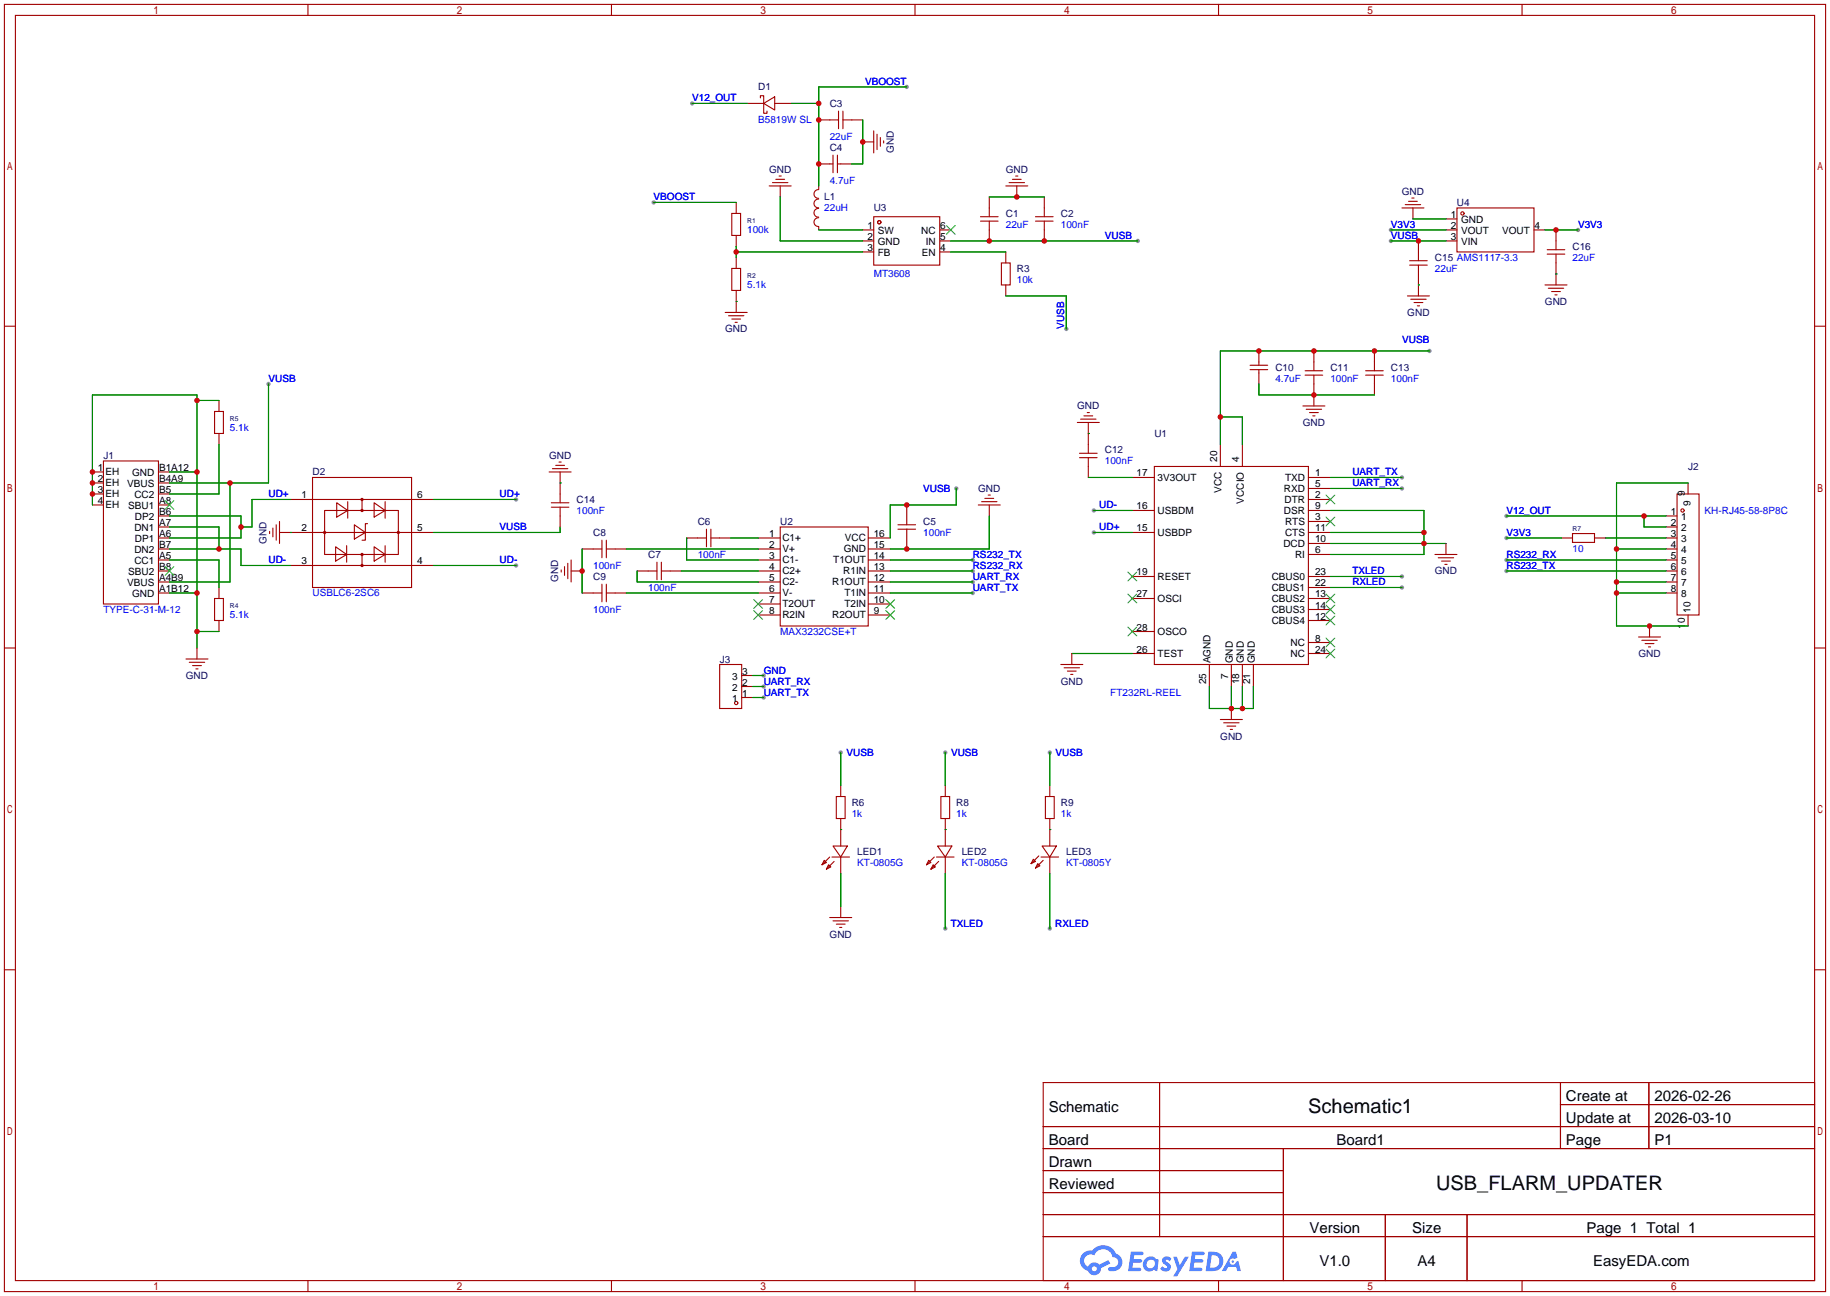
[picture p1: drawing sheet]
<svg xmlns="http://www.w3.org/2000/svg" width="422mm" height="299mm" viewBox="0 0 422 299" stroke-linecap="round" stroke-linejoin="round" font-family="sans-serif">
<g fill="#999">
<circle cx="262.6" cy="55.6" r=".51"/>
<circle cx="246.1" cy="75.9" r=".51"/>
<circle cx="150.9" cy="46.7" r=".51"/>
<circle cx="209.3" cy="20.1" r=".51"/>
<circle cx="159.8" cy="23.9" r=".51"/>
<circle cx="220.7" cy="112.8" r=".51"/>
<circle cx="224.5" cy="136.9" r=".51"/>
<circle cx="224.5" cy="131.8" r=".51"/>
<circle cx="224.5" cy="134.4" r=".51"/>
<circle cx="224.5" cy="129.3" r=".51"/>
<circle cx="329.9" cy="81" r=".51"/>
<circle cx="323.6" cy="110.2" r=".51"/>
<circle cx="323.6" cy="112.8" r=".51"/>
<circle cx="323.6" cy="133.1" r=".51"/>
<circle cx="323.6" cy="135.6" r=".51"/>
<circle cx="252.5" cy="117.9" r=".51"/>
<circle cx="252.5" cy="122.9" r=".51"/>
<circle cx="347.7" cy="119.1" r=".51"/>
<circle cx="347.7" cy="124.2" r=".51"/>
<circle cx="347.7" cy="129.3" r=".51"/>
<circle cx="347.7" cy="131.8" r=".51"/>
<circle cx="62" cy="88.6" r=".51"/>
<circle cx="194.1" cy="173.7" r=".51"/>
<circle cx="218.2" cy="173.7" r=".51"/>
<circle cx="242.3" cy="173.7" r=".51"/>
<circle cx="218.2" cy="214.4" r=".51"/>
<circle cx="242.3" cy="214.4" r=".51"/>
<circle cx="321.1" cy="55.6" r=".51"/>
<circle cx="364.2" cy="53.1" r=".51"/>
<circle cx="321.1" cy="53.1" r=".51"/>
<circle cx="176.3" cy="156" r=".51"/>
<circle cx="176.3" cy="158.5" r=".51"/>
<circle cx="176.3" cy="161" r=".51"/>
<circle cx="119.1" cy="115.3" r=".51"/>
<circle cx="119.1" cy="130.6" r=".51"/>
</g>
<g fill="none" stroke="#a10000" stroke-width=".25">
<path d="M1 1h420.4v297.2h-420.4zM3.6 3.6h415.2v292.1h-415.2zM71.1 1v2.6M141.1 1v2.6M211.2 1v2.6M281.3 1v2.6M351.3 1v2.6M1 75.3h2.6M418.8 75.3h2.6M1 149.6h2.6M418.8 149.6h2.6M1 223.9h2.6"/>
<path d="M418.8 223.9h2.6M240.8 249.9h178v45.8h-178zM267.7 249.9v35.6M360.2 249.9v15.3M360.2 255h58.6M380.6 249.9v15.3M240.8 260.1h178M240.8 265.2h178M240.8 270.3h55.4M240.8 275.3h55.4M296.2 265.2v30.5M71.1 295.7v2.5"/>
<path d="M141.1 295.7v2.5M211.2 295.7v2.5M240.8 280.4h178M240.8 285.5h178M281.3 295.7v2.5M319.8 280.4v15.3M338.6 280.4v15.3M351.3 295.7v2.5"/>
</g>
<g fill="#5487ff">
<path d="M268.5 290.3a1.3 1.3 0 0 1 1.9 .3l-.4 .6a.54 .54 0 0 0-1-.2l.2 .2a1.28 1.28 0 0 1 .8 2 1.53 1.53 0 0 1-2.2-.3l.5-.6 .8 .5a.31 .31 0 0 0 .3-.3 .31 .31 0 0 0-.2-.3 1.12 1.12 0 0 1-.7-1.9z"/>
<path d="M270.8 290.2h.8l.7 1.9 1.2-1.9h.9l-2.7 4.5h-.9l1-1.7z"/>
<path d="M261 289h2.3a.46 .46 0 0 1 .5 .1 .46 .46 0 0 1 .1 .5l-.3 .2h-1.8l-.1 .9h1.6a.4 .4 0 0 1 .3 .4 .4 .4 0 0 1-.4 .4h-1.6l-.2 1.2h1.4a.46 .46 0 0 1 .5 .1 .46 .46 0 0 1 .1 .5l-.4 .2h-2.6z"/>
<path d="M275.1 289h2.3a.47 .47 0 0 1 .5 .1 .47 .47 0 0 1 .1 .5l-.3 .2h-1.8l-.1 .9h1.6a.4 .4 0 0 1 .4 .4 .4 .4 0 0 1-.5 .4h-1.6l-.2 1.2h1.4a.46 .46 0 0 1 .5 .1 .46 .46 0 0 1 .1 .5l-.4 .2h-2.6z"/>
<path d="M284.5 289h.8l.3 1.3-.6 .4a.75 .75 0 0 0-1.1 .3 .75 .75 0 0 0 .5 1 .75 .75 0 0 0 .9-.6l.5-.3 .6 2.4h-.8l-.3-1h-1.8l-.5 1h-1z"/>
<path d="M278.9 289l-.6 4.5h1.4a2.27 2.27 0 0 0 2.7-2.3 2.27 2.27 0 0 0-2.7-2.2zM279.7 289.8a1.5 1.5 0 0 1 1.8 1.5 1.5 1.5 0 0 1-1.9 1.4h-.3z"/>
<path d="M264.4 290.6a1.6 1.6 0 0 0-.4 2.3 1.6 1.6 0 0 0 2.3 .2l.8 .4 .3-2.5-.1-.3h-.5a1.58 1.58 0 0 0-2.4-.1zM265 291.1a.99 .99 0 0 1 1.6 .6 .99 .99 0 0 1-1.3 1.1 .98 .98 0 0 1-.3-1.7z"/>
<path d="M250 289.4a2.37 2.37 0 0 0 1.1 4 1.54 1.54 0 0 0 1.8 1 1.54 1.54 0 0 0 1.2-1.6l2.2-1.1-.5-.8-2.1 1.1a1.57 1.57 0 0 0-2.6 .4 1.5 1.5 0 0 1-.7-2.1 1.5 1.5 0 0 1 2.2-.5 2.23 2.23 0 0 1 2.3-1.4 2.23 2.23 0 0 1 1.9 1.8 1.16 1.16 0 0 1 1.3 1.1 1.16 1.16 0 0 1-1.1 1.3h-.7a.47 .47 0 0 0-.5 .3 .47 .47 0 0 0 .4 .6 2.14 2.14 0 0 0 2.7-1.4 2.14 2.14 0 0 0-1.3-2.7 3.2 3.2 0 0 0-5.5-.7l-1.1 .1zM252 292.9a.6 .6 0 0 1 1.2 0 .6 .6 0 0 1-1.2 0z"/>
<circle cx="284.6" cy="291.3" r=".28"/>
</g>
<g fill="none" stroke="#a10000" stroke-width=".25">
<path d="M172.5 23.9h3.8M175.5 22.6v-.5h.8v4.1h.7v-.5M176.3 23.9l2.5-1.5v3zM178.8 23.9h3.8M189 27.7h4.5M189 37.8h3.3M192.3 35.8v4.1M193.3 35.8v4.1M193.3 37.8h3.3M193.5 25.7v4M194.6 27.7h4.5M194.6 25.7v4"/>
<path d="M199.1 32.8h2.6M201.7 30.2v5.1M202.4 31v3.5M203.2 31.8v2M204 32.5v.5M168.9 49.3h2v5.1h-2zM169.9 46.7v2.6M169.9 54.4v2.5M169.9 59.4v2.6M177.5 42.9h5.1M178.3 42.2h3.6M179.1 41.4h2"/>
<path d="M179.8 40.6h.5M180.1 42.9v2.6M189 48.1a1.01 1.01 0 0 0-1.1 1 1.01 1.01 0 0 0 1.1 1M189 46a1.01 1.01 0 0 0-1.1 1 1.01 1.01 0 0 0 1.1 1M189 50.3a1.01 1.01 0 0 0-1.1 1 1.01 1.01 0 0 0 1.1 1M189 43.8a1.01 1.01 0 0 0-1.1 1 1.01 1.01 0 0 0 1.1 1M189 42.9v.8M189 52.3v.8M199.1 53.1h2.6M199.1 55.6h2.6M199.1 58.2h2.6M201.7 50h15.2v11.2h-15.2z"/>
<path d="M216.9 53.1h2.6M216.9 55.6h2.6M216.9 58.2h2.6M226.3 51.1h4.1M226.3 50h4.1M228.3 45.5v4.5M228.3 51.1v4.5M232.2 58.2v2.5M232.2 42.9h5M232.9 42.2h3.6M233.7 41.4h2M234.4 40.6h.5"/>
<path d="M234.7 42.9v2.6M239 51.1h4.1M239 50h4.1M241 45.5v4.5M241 51.1v4.5M323.6 48h5.1M324.4 47.2h3.5M325.1 46.5h2.1M325.9 45.7h.5M326.1 48v2.5M327.4 55.6v4.6M333.8 53.1h2.5"/>
<path d="M333.8 55.6h2.5M333.8 50.5h2.5M336.3 48h17.8v10.2h-17.8zM354.1 53.1h2.5M357.1 58.7h4.1M357.1 57.7h4.1M359.2 53.1v4.6M359.2 58.7v7.1M167.4 72.1h5.1M168.1 72.9h3.6M168.9 62h2v5.1h-2zM168.9 73.7h2"/>
<path d="M169.7 74.4h.5M169.9 67.1v5M231.1 60.7h2.1v5.1h-2.1zM232.2 65.8v2.5M324.9 68.3h5M325.4 61.2h4M325.4 60.2h4M325.6 69.1h3.6M326.4 69.9h2M327.2 70.6h.5M327.4 61.2v7.1M356.6 65.8h5.1"/>
<path d="M357.4 66.5h3.5M358.1 67.3h2.1M358.9 68.1h.5M49.5 95h2.1v5.1h-2.1zM50.5 92.5v2.5M248.7 97.5h5M249.4 96.8h3.6M250.2 96h2M251 95.2h.5M251.2 97.5v7.1M288.5 85.3h4.1M288.5 84.3h4.1"/>
<path d="M290.6 81v3.3M290.6 85.3v3.3M300.7 93.7h5.1M301.2 86.6h4.1M301.2 85.6h4.1M301.5 94.5h3.6M302.3 95.2h2M303 96h.5M303.3 81v4.6M303.3 86.6v7.1M315.2 86.6h4.1M315.2 85.6h4.1"/>
<path d="M317.2 81v4.6M317.2 86.6v4.6M21.3 116.6h2.6M21.3 114h2.6M21.3 111.5h2.6M21.3 109h2.6M23.9 106.4h12.7v33h-12.7zM36.6 119.1h2.5M36.6 116.6h2.5M36.6 114h2.5M36.6 111.5h2.5M36.6 109h2.5"/>
<path d="M50.5 100.1v2.5M67.1 115.3h33M72.1 110.2h22.9v25.4h-22.9zM74.9 117.9h17v10.1h-17zM77.7 116.1l2.6 1.8-2.6 1.5zM80.3 115.8v3.8M83.6 115.3v2.6M86.4 116.1l2.5 1.8-2.5 1.5zM88.9 115.8v3.8M126.7 109h5.1M127.3 117.1h4M127.3 116.1h4"/>
<path d="M127.5 108.2h3.6M128.3 107.4h2M129 106.7h.5M129.3 109v7.1M129.3 117.1v4.6M209.3 116.6v4.6M225.8 116.6h5.1M226.6 115.8h3.5M227.3 115.1h2.1M228.1 114.3h.5M228.3 116.6v2.5M249.2 105.7h4"/>
<path d="M249.2 104.6h4M251.2 105.7v4.5M261.4 117.9h5M261.4 110.2h5M266.4 107.7h35.6v45.7h-35.6zM281.7 102.6v5.1M286.8 102.6v5.1M302 112.8h5.1M302 117.9h5.1M302 110.2h5.1M302 115.3h5.1M384.6 119.1h2.5"/>
<path d="M387.1 114h5.1v28h-5.1zM389.6 111.5v2.5M36.6 124.2h2.5M36.6 126.7h2.5M36.6 129.3h2.5M36.6 131.8h2.5M36.6 134.4h2.5M36.6 136.9h2.5M36.6 121.7h2.5M49.5 138.2h2.1v5.1h-2.1zM50.5 135.6v2.6M62.2 122.7v.5"/>
<path d="M63 121.9v2.1M63.8 121.2v3.5M64.5 122.9h35.6M64.5 120.4v5.1M67.1 130.6h33M77.5 126.2l2.5 1.8-2.5 1.5zM80 126v3.8M81.8 121.2l2.5 1.7-2.5 1.6zM83.6 128v2.6M84.8 120.9h-.5v3.8h-.7M86.4 126.2l2.5 1.8-2.5 1.5zM88.9 126v3.8"/>
<path d="M129.5 131.6v.5M130.3 130.8v2M131.1 130v3.6M131.8 131.8h2.6M131.8 129.3v5.1M134.4 126.7h4.5M134.4 136.9h4.5M138.9 124.7v4.1M138.9 134.9v4M140 126.7h4.5M140 136.9h4.5M140 124.7v4.1"/>
<path d="M140 134.9v4M147.1 131.8h4.5M151.6 129.8v4.1M152.7 131.8h4.5M152.7 129.8v4.1M158.5 124.2h4.6M163.1 122.2v4M164.1 124.2h4.6M164.1 122.2v4M175 124.2h5.1M175 126.7h5.1M175 129.3h5.1"/>
<path d="M175 131.8h5.1M175 134.4h5.1M175 136.9h5.1M175 139.4h5.1M180.1 121.7h20.3v22.8h-20.3zM200.4 124.2h5.1M200.4 126.7h5.1M200.4 129.3h5.1M200.4 131.8h5.1M200.4 134.4h5.1M200.4 136.9h5.1M200.4 139.4h5.1"/>
<path d="M207.3 122.2h4M207.3 121.2h4M209.3 122.2v4.5M261.4 122.9h5M261.4 138.2h5M261.4 133.1h5M302 128h5.1M302 125.5h5.1M302 122.9h5.1M302 138.2h5.1M302 133.1h5.1M302 135.6h5.1"/>
<path d="M302 120.4h5.1M331.2 128h5.1M332 128.8h3.5M332.7 129.5h2.1M333.5 130.3h.5M333.8 125.5v2.5M360.4 124.2h2.6M363 123.2h5v2h-5zM368 124.2h2.6M384.6 124.2h2.5M384.6 126.7h2.5M384.6 129.3h2.5"/>
<path d="M384.6 131.8h2.5M384.6 134.4h2.5M384.6 136.9h2.5M384.6 121.7h2.5M42.9 152.1h5.1M43.7 152.9h3.5M44.4 153.7h2.1M45.2 154.4h.5M45.5 149.6v2.5M50.5 143.3v2.5M166.1 153.4h5.1v10.2h-5.1zM171.2 158.5h2.5"/>
<path d="M171.2 156h2.5M175 142h5.1M200.4 142h5.1M244.9 153.4h5M245.6 154.2h3.6M246.4 154.9h2M247.1 155.7h.5M247.4 150.9v2.5M261.4 150.9h5M261.4 145.8h5M279.1 153.4v5.1M284.2 153.4v5.1"/>
<path d="M286.8 153.4v5.1M289.3 153.4v5.1M302 150.9h5.1M302 148.3h5.1M302 143.3h5.1M302 140.7h5.1M378.2 147.1h5.1M379 147.8h3.5M379.7 148.6h2.1M380.5 149.4h.5M380.7 144.5v2.6M389.6 142v2.5"/>
<path d="M171.2 161h2.5M281.7 166.1h5.1M282.4 166.9h3.6M283.2 167.6h2M284 168.4h.5M284.2 163.6v2.5M190.2 198.6l.6 .5-1.1 .5zM191.3 199.6l.5 .6-1 .5zM191.5 197.9l-1.8 1.7M192 197.9h4.1M192.3 195.3h3.3l-1.5 2.6zM192.5 198.9l-1.7 1.8"/>
<path d="M193 183.9h2.1v5.1h-2.1zM194.1 181.4v2.5M194.1 189v6.3M194.1 197.9v3.8M214.4 198.6l.5 .5-1 .5zM215.4 199.6l.5 .6-1 .5zM215.6 197.9l-1.7 1.7M216.2 197.9h4M216.4 195.3h3.3l-1.5 2.6zM216.7 198.9l-1.8 1.8M217.2 183.9h2v5.1h-2zM218.2 181.4v2.5"/>
<path d="M218.2 189v6.3M218.2 197.9v3.8M238.5 198.4l.5 .5-1 .5zM239.5 199.4l.5 .5-1 .5zM239.8 197.6l-1.8 1.8M240.3 197.9h4M240.5 195.3h3.3l-1.5 2.6zM240.8 198.6l-1.8 1.8M241.3 183.9h2v5.1h-2zM242.3 181.4v2.5M242.3 189v6.3M242.3 197.9v3.8"/>
<path d="M191.5 211.8h5.1M192.3 212.6h3.5M193 213.4h2.1M193.8 214.1h.5M194.1 209.3v2.5"/>
<circle cx="202.9" cy="51.3" r=".38"/>
<circle cx="337.6" cy="49.3" r=".38"/>
<circle cx="83.6" cy="115.3" r=".25"/>
<circle cx="83.6" cy="117.9" r=".25"/>
<circle cx="388.4" cy="117.9" r=".38"/>
<circle cx="74.9" cy="122.9" r=".25"/>
<circle cx="83.6" cy="128" r=".25"/>
<circle cx="83.6" cy="130.6" r=".25"/>
<circle cx="91.9" cy="122.9" r=".25"/>
<circle cx="169.9" cy="162.3" r=".38"/>
</g>
<g fill="none" stroke="#3c3" stroke-width=".25">
<path d="M218.4 52.1l2.1 2M220.5 52.1l-2.1 2M38.1 115.6l2 2M40.1 115.6l-2 2M306.1 114.3l2 2M306.1 119.4l2 2M308.1 114.3l-2 2M308.1 119.4l-2 2M38.1 130.8l2 2M40.1 130.8l-2 2M174 138.4l2 2.1M176 138.4l-2 2.1"/>
<path d="M204.5 138.4l2 2.1M206.5 138.4l-2 2.1M260.3 132.1l2.1 2M260.3 137.2l2.1 2M262.4 132.1l-2.1 2M262.4 137.2l-2.1 2M306.1 137.2l2 2M306.1 139.7l2 2M308.1 137.2l-2 2M308.1 139.7l-2 2M174 141l2 2M176 141l-2 2"/>
<path d="M204.5 141l2 2M206.5 141l-2 2M260.3 144.8l2.1 2M262.4 144.8l-2.1 2M306.1 149.9l2 2M306.1 147.3l2 2.1M306.1 142.2l2 2.1M308.1 149.9l-2 2M308.1 147.3l-2 2.1M308.1 142.2l-2 2.1"/>
</g>
<g fill="none" stroke="#008700" stroke-width=".25">
<path d="M159.8 23.9h12.7M182.6 23.9h6.4M199.1 27.7v10.1h-2.5M209.3 20.1h-20.3v22.8M150.9 46.7h19M169.9 58.2h29.2M169.9 56.9v2.5M180.1 45.5v10.1h19M189 53.1h10.1M219.5 55.6h43.1M219.5 58.2h12.7M228.3 45.5h12.7"/>
<path d="M321.1 55.6h12.7M321.1 53.1h12.7M326.1 50.5h7.7M356.6 53.1h7.6M169.9 69.6h.1M232.2 68.3h13.9v7.6M327.4 65.8h.1M359.2 63.2h.1M45.5 92.5h5M62 88.6v22.9h-22.9M281.7 96.3h5.1v6.3M290.6 88.6v2.6h26.6"/>
<path d="M329.9 81h-48.2v21.6M21.3 116.6v-25.4h24.2v58.4M39.1 119.1h16.5v5.1h-16.5M39.1 109h6.4M50.5 102.6v11.4h-11.4M53.1 111.5v22.9h-14M67.1 115.3h-8.9v6.4h-2.6M100.1 115.3h19M129.3 111.5h.1M220.7 112.8v3.8h-15.2v7.6M228.3 119.1v7.6h-22.8M251.2 100.1h.1"/>
<path d="M251.2 110.2h10.2M252.5 117.9h8.9M307.1 110.2h16.5M307.1 112.8h16.5M307.1 117.9h21.6v10.1h-21.6M347.7 119.1h36.9M379.5 119.1v2.6h5.1M389.6 111.5h-16.5v33h16.5M39.1 126.7h16.5v3.9h11.5M39.1 129.3h11.4v6.3M39.1 136.9h6.4M39.1 121.7h11.4v5"/>
<path d="M67.1 122.9h.1M100.1 130.6h19M129.3 121.7v1.2h-29.2M134.4 126.7v10.2M144.5 126.7h30.5M144.5 136.9h30.5M147.1 131.8v2.6h27.9M157.2 131.8h17.8M158.5 124.2v5.1h16.5M168.7 124.2h6.3M205.5 129.3h19M205.5 131.8h19"/>
<path d="M205.5 134.4h19M205.5 136.9h19M252.5 122.9h8.9M307.1 133.1h16.5M307.1 135.6h16.5M307.1 122.9h21.6M307.1 125.5h26.7M347.7 124.2h12.7M347.7 129.3h36.9M347.7 131.8h36.9M370.6 124.2h14M373.1 126.7h11.5"/>
<path d="M373.1 134.4h11.5M373.1 136.9h11.5M45.5 145.8h5M173.7 156h2.6M173.7 158.5h2.6M247.4 150.9h14M279.1 158.5v5.1h10.2v-5.1M284.2 158.5v5.1M286.8 158.5v5.1M173.7 161h2.6M194.1 173.7v7.7M218.2 173.7v7.7"/>
<path d="M242.3 173.7v7.7M194.1 191.5h.1M218.2 191.5h.1M242.3 191.5h.1M194.1 201.7v7.6M218.2 201.7v12.7M242.3 201.7v12.7"/>
</g>
<g fill="#c00">
<circle cx="241" cy="55.6" r=".63"/>
<circle cx="228.3" cy="55.6" r=".63"/>
<circle cx="169.9" cy="58.2" r=".63"/>
<circle cx="234.7" cy="45.5" r=".63"/>
<circle cx="189" cy="37.8" r=".63"/>
<circle cx="189" cy="27.7" r=".63"/>
<circle cx="189" cy="23.9" r=".63"/>
<circle cx="199.1" cy="32.8" r=".63"/>
<circle cx="209.3" cy="116.6" r=".63"/>
<circle cx="209.3" cy="126.7" r=".63"/>
<circle cx="134.4" cy="131.8" r=".63"/>
<circle cx="281.7" cy="96.3" r=".63"/>
<circle cx="290.6" cy="81" r=".63"/>
<circle cx="303.3" cy="81" r=".63"/>
<circle cx="317.2" cy="81" r=".63"/>
<circle cx="284.2" cy="163.6" r=".63"/>
<circle cx="286.8" cy="163.6" r=".63"/>
<circle cx="303.3" cy="91.2" r=".63"/>
<circle cx="328.7" cy="122.9" r=".63"/>
<circle cx="328.7" cy="125.5" r=".63"/>
<circle cx="379.5" cy="119.1" r=".63"/>
<circle cx="373.1" cy="136.9" r=".63"/>
<circle cx="373.1" cy="134.4" r=".63"/>
<circle cx="373.1" cy="126.7" r=".63"/>
<circle cx="380.7" cy="144.5" r=".63"/>
<circle cx="53.1" cy="111.5" r=".63"/>
<circle cx="21.3" cy="114" r=".63"/>
<circle cx="21.3" cy="111.5" r=".63"/>
<circle cx="21.3" cy="109" r=".63"/>
<circle cx="45.5" cy="92.5" r=".63"/>
<circle cx="45.5" cy="109" r=".63"/>
<circle cx="45.5" cy="136.9" r=".63"/>
<circle cx="45.5" cy="145.8" r=".63"/>
<circle cx="327.4" cy="55.6" r=".63"/>
<circle cx="359.2" cy="53.1" r=".63"/>
<circle cx="55.6" cy="121.7" r=".63"/>
<circle cx="50.5" cy="126.7" r=".63"/>
</g>
<g font-size="4.6">
<text x="302" y="257">Schematic1</text>
<text x="331.5" y="274.8">USB_FLARM_UPDATER</text>
</g>
<g font-size="3.5">
<text x="242.1" y="256.7">Schematic</text>
<text x="361.5" y="254.2">Create at</text>
<text x="381.9" y="254.2">2026-02-26</text>
<text x="361.5" y="259.2">Update at</text>
<text x="381.9" y="259.2">2026-03-10</text>
<text x="242.1" y="264.3">Board</text>
<text x="242.1" y="269.4">Drawn</text>
<text x="308.5" y="264.3">Board1</text>
<text x="361.5" y="264.3">Page</text>
<text x="381.9" y="264.3">P1</text>
<text x="242.1" y="274.5">Reviewed</text>
<text x="302.3" y="284.6">Version</text>
<text x="326" y="284.6">Size</text>
<text x="366.2" y="284.6">Page 1 Total 1</text>
<text x="304.6" y="292.3">V1.0</text>
<text x="327.2" y="292.3">A4</text>
<text x="367.7" y="292.3">EasyEDA.com</text>
</g>
<g font-size="2.3" fill="#00f">
<text x="159.8" y="23.4">V12_OUT</text>
<text x="199.7" y="19.6">VBOOST</text>
<text x="175" y="28.5">B5819W SL</text>
<text x="191.5" y="32.3">22uF</text>
<text x="150.9" y="46.3">VBOOST</text>
<text x="191.5" y="42.5">4.7uF</text>
<text x="172.5" y="53.9">100k</text>
<text x="190.2" y="48.8">22uH</text>
<text x="232.2" y="52.6">22uF</text>
<text x="244.9" y="52.6">100nF</text>
<text x="321.1" y="52.6">V3V3</text>
<text x="364.2" y="52.6">V3V3</text>
<text x="255" y="55.2">VUSB</text>
<text x="321.1" y="55.2">VUSB</text>
<text x="201.7" y="64.1">MT3608</text>
<text x="234.7" y="65.3">10k</text>
<text x="331.2" y="62.8">22uF</text>
<text x="363" y="60.2">22uF</text>
<text x="172.5" y="66.6">5.1k</text>
<text x="245.7" y="75.9" transform="rotate(-90 245.7 75.9)">VUSB</text>
<text x="323.7" y="79.3">VUSB</text>
<text x="62" y="88.2">VUSB</text>
<text x="294.4" y="88.2">4.7uF</text>
<text x="307.1" y="88.2">100nF</text>
<text x="321.1" y="88.2">100nF</text>
<text x="53.1" y="99.6">5.1k</text>
<text x="255" y="107.2">100nF</text>
<text x="213.1" y="113.6">VUSB</text>
<text x="312.2" y="109.8">UART_TX</text>
<text x="312.2" y="112.3">UART_RX</text>
<text x="62" y="114.9">UD+</text>
<text x="115.3" y="114.9">UD+</text>
<text x="133.1" y="118.7">100nF</text>
<text x="253.7" y="117.4">UD-</text>
<text x="347.7" y="118.7">V12_OUT</text>
<text x="393.4" y="118.7">KH-RJ45-58-8P8C</text>
<text x="115.3" y="122.5">VUSB</text>
<text x="213.1" y="123.7">100nF</text>
<text x="253.7" y="122.5">UD+</text>
<text x="347.7" y="123.7">V3V3</text>
<text x="62" y="130.1">UD-</text>
<text x="115.3" y="130.1">UD-</text>
<text x="136.9" y="131.4">100nF</text>
<text x="161" y="128.8">100nF</text>
<text x="224.5" y="131.4">RS232_RX</text>
<text x="224.5" y="128.8">RS232_TX</text>
<text x="347.7" y="128.8">RS232_RX</text>
<text x="347.7" y="131.4">RS232_TX</text>
<text x="363" y="127.6">10</text>
<text x="72.1" y="137.7">USBLC6-2SC6</text>
<text x="149.6" y="136.4">100nF</text>
<text x="224.5" y="136.4">UART_TX</text>
<text x="224.5" y="133.9">UART_RX</text>
<text x="312.2" y="132.6">TXLED</text>
<text x="312.2" y="135.2">RXLED</text>
<text x="23.9" y="141.5">TYPE-C-31-M-12</text>
<text x="53.1" y="142.8">5.1k</text>
<text x="136.9" y="141.5">100nF</text>
<text x="180.1" y="146.6">MAX3232CSE+T</text>
<text x="176.3" y="155.5">GND</text>
<text x="176.3" y="158">UART_RX</text>
<text x="176.3" y="160.6">UART_TX</text>
<text x="256.3" y="160.6">FT232RL-REEL</text>
<text x="195.4" y="174.5">VUSB</text>
<text x="219.5" y="174.5">VUSB</text>
<text x="243.6" y="174.5">VUSB</text>
<text x="196.6" y="188.5">1k</text>
<text x="220.7" y="188.5">1k</text>
<text x="244.9" y="188.5">1k</text>
<text x="197.9" y="199.9">KT-0805G</text>
<text x="222" y="199.9">KT-0805G</text>
<text x="246.1" y="199.9">KT-0805Y</text>
<text x="219.5" y="213.9">TXLED</text>
<text x="243.6" y="213.9">RXLED</text>
</g>
<g font-size="2.3" fill="#000080">
<text x="175" y="20.9">D1</text>
<text x="191.5" y="24.7">C3</text>
<text x="191.5" y="34.8">C4</text>
<text x="206.3" y="35.3" transform="rotate(-90 206.3 35.3)">GND</text>
<text x="177.5" y="39.9">GND</text>
<text x="232.1" y="39.9">GND</text>
<text x="190.2" y="46.3">L1</text>
<text x="323.6" y="45">GND</text>
<text x="336.3" y="47.5">U4</text>
<text x="201.7" y="48.8">U3</text>
<text x="232.2" y="50.1">C1</text>
<text x="244.9" y="50.1">C2</text>
<text x="363" y="57.7">C16</text>
<text x="234.7" y="62.8">R3</text>
<text x="331.2" y="60.2">C15 AMS1117-3.3</text>
<text x="356.6" y="70.4">GND</text>
<text x="167.4" y="76.8">GND</text>
<text x="324.8" y="72.9">GND</text>
<text x="294.4" y="85.6">C10</text>
<text x="307.1" y="85.6">C11</text>
<text x="321.1" y="85.6">C13</text>
<text x="248.6" y="94.5">GND</text>
<text x="266.4" y="100.9">U1</text>
<text x="300.7" y="98.3">GND</text>
<text x="23.9" y="106">J1</text>
<text x="126.7" y="106">GND</text>
<text x="255" y="104.7">C12</text>
<text x="72.1" y="109.8">D2</text>
<text x="225.8" y="113.6">GND</text>
<text x="389.6" y="108.5">J2</text>
<text x="133.1" y="116.1">C14</text>
<text x="61.5" y="125.5" transform="rotate(-90 61.5 125.5)">GND</text>
<text x="136.9" y="123.7">C8</text>
<text x="161" y="121.2">C6</text>
<text x="180.1" y="121.2">U2</text>
<text x="213.1" y="121.2">C5</text>
<text x="149.6" y="128.8">C7</text>
<text x="128.8" y="134.4" transform="rotate(-90 128.8 134.4)">GND</text>
<text x="136.9" y="133.9">C9</text>
<text x="331.2" y="132.6">GND</text>
<text x="166.1" y="153">J3</text>
<text x="378.2" y="151.7">GND</text>
<text x="42.9" y="156.8">GND</text>
<text x="244.8" y="158">GND</text>
<text x="281.7" y="170.7">GND</text>
<text x="196.6" y="186">R6</text>
<text x="220.7" y="186">R8</text>
<text x="244.9" y="186">R9</text>
<text x="197.9" y="197.4">LED1</text>
<text x="222" y="197.4">LED2</text>
<text x="246.1" y="197.4">LED3</text>
<text x="191.5" y="216.5">GND</text>
</g>
<g font-size="2.3">
<text x="200.3" y="52.9">1</text>
<text x="217" y="52.9">6</text>
<text x="334.9" y="50.3">1</text>
<text x="334.9" y="52.9">2</text>
<text x="337.2" y="51.6">GND</text>
<text x="354.2" y="52.9">4</text>
<text x="200.3" y="55.4">2</text>
<text x="200.3" y="57.9">3</text>
<text x="202.6" y="54.1">SW</text>
<text x="202.6" y="56.7">GND</text>
<text x="202.6" y="59.2">FB</text>
<text x="212.6" y="54.1">NC</text>
<text x="212.8" y="59.2">EN</text>
<text x="213.7" y="56.7">IN</text>
<text x="217" y="57.9">4</text>
<text x="217" y="55.4">5</text>
<text x="334.9" y="55.4">3</text>
<text x="337.2" y="54.1">VOUT</text>
<text x="337.2" y="56.7">VIN</text>
<text x="346.7" y="54.1">VOUT</text>
<text x="281" y="106.7" transform="rotate(-90 281 106.7)">20</text>
<text x="286" y="106.7" transform="rotate(-90 286 106.7)">4</text>
<text x="22.6" y="113.8">3</text>
<text x="22.6" y="111.3">2</text>
<text x="22.6" y="108.7">1</text>
<text x="24.4" y="112.3">EH</text>
<text x="24.4" y="109.8">EH</text>
<text x="29.3" y="112.5">VBUS</text>
<text x="30.5" y="110">GND</text>
<text x="36.7" y="113.8">B5</text>
<text x="36.7" y="111.3">B4A9</text>
<text x="36.7" y="108.7">B1A12</text>
<text x="262.4" y="110">17</text>
<text x="267.2" y="111">3V3OUT</text>
<text x="282" y="113.8" transform="rotate(-90 282 113.8)">VCC</text>
<text x="296.4" y="113.6">RXD</text>
<text x="296.6" y="111">TXD</text>
<text x="303.5" y="112.5">5</text>
<text x="303.5" y="110">1</text>
<text x="22.6" y="116.4">4</text>
<text x="24.4" y="117.4">EH</text>
<text x="24.4" y="114.8">EH</text>
<text x="29.6" y="117.6">SBU1</text>
<text x="31" y="115.1">CC2</text>
<text x="36.7" y="118.9">B6</text>
<text x="36.7" y="116.4">A8</text>
<text x="69.6" y="115.1">1</text>
<text x="96.3" y="115.1">6</text>
<text x="262.4" y="117.6">16</text>
<text x="267.2" y="118.6">USBDM</text>
<text x="287.1" y="116.3" transform="rotate(-90 287.1 116.3)">VCCIO</text>
<text x="296.4" y="118.6">DSR</text>
<text x="296.5" y="116.1">DTR</text>
<text x="303.5" y="117.6">9</text>
<text x="303.5" y="115.1">2</text>
<text x="385.7" y="118.9">1</text>
<text x="388.9" y="114.4" transform="rotate(-90 388.9 114.4)">9</text>
<text x="390.2" y="116.8" transform="rotate(-90 390.2 116.8)">9</text>
<text x="31" y="122.7">DN1</text>
<text x="31.1" y="125.2">DP1</text>
<text x="31.1" y="120.2">DP2</text>
<text x="36.7" y="124">A6</text>
<text x="36.7" y="121.4">A7</text>
<text x="69.6" y="122.7">2</text>
<text x="96.3" y="122.7">5</text>
<text x="177.5" y="124">1</text>
<text x="180.6" y="125">C1+</text>
<text x="195" y="125">VCC</text>
<text x="201.7" y="124">16</text>
<text x="262.4" y="122.7">15</text>
<text x="267.2" y="123.7">USBDP</text>
<text x="296.6" y="123.7">CTS</text>
<text x="296.6" y="121.2">RTS</text>
<text x="303.5" y="125.2">10</text>
<text x="303.5" y="122.7">11</text>
<text x="303.5" y="120.2">3</text>
<text x="385.7" y="121.4">2</text>
<text x="385.7" y="124">3</text>
<text x="388" y="120.2">1</text>
<text x="388" y="122.7">2</text>
<text x="388" y="125.2">3</text>
<text x="31" y="130.3">CC1</text>
<text x="31" y="127.8">DN2</text>
<text x="36.7" y="131.6">B8</text>
<text x="36.7" y="129.1">A5</text>
<text x="36.7" y="126.5">B7</text>
<text x="69.6" y="130.3">3</text>
<text x="96.3" y="130.3">4</text>
<text x="177.5" y="126.5">2</text>
<text x="177.5" y="129.1">3</text>
<text x="177.5" y="131.6">4</text>
<text x="180.6" y="127.5">V+</text>
<text x="180.6" y="130.1">C1-</text>
<text x="192.3" y="130.1">T1OUT</text>
<text x="194.8" y="127.5">GND</text>
<text x="201.7" y="131.6">13</text>
<text x="201.7" y="129.1">14</text>
<text x="201.7" y="126.5">15</text>
<text x="296.2" y="126.3">DCD</text>
<text x="298.9" y="128.8">RI</text>
<text x="303.5" y="127.8">6</text>
<text x="385.7" y="126.5">4</text>
<text x="385.7" y="129.1">5</text>
<text x="385.7" y="131.6">6</text>
<text x="388" y="127.8">4</text>
<text x="388" y="130.3">5</text>
<text x="29.3" y="135.4">VBUS</text>
<text x="29.6" y="132.9">SBU2</text>
<text x="30.5" y="137.9">GND</text>
<text x="36.7" y="136.7">A1B12</text>
<text x="36.7" y="134.1">A4B9</text>
<text x="177.5" y="134.1">5</text>
<text x="177.5" y="136.7">6</text>
<text x="180.6" y="132.6">C2+</text>
<text x="180.6" y="135.2">C2-</text>
<text x="180.6" y="137.7">V-</text>
<text x="192.1" y="135.2">R1OUT</text>
<text x="194.6" y="132.6">R1IN</text>
<text x="194.9" y="137.7">T1IN</text>
<text x="201.7" y="136.7">11</text>
<text x="201.7" y="134.1">12</text>
<text x="262.4" y="132.9">19</text>
<text x="262.4" y="137.9">27</text>
<text x="267.2" y="133.9">RESET</text>
<text x="293.5" y="136.4">CBUS1</text>
<text x="293.5" y="133.9">CBUS0</text>
<text x="303.5" y="137.9">13</text>
<text x="303.5" y="135.4">22</text>
<text x="303.5" y="132.9">23</text>
<text x="385.7" y="134.1">7</text>
<text x="385.7" y="136.7">8</text>
<text x="388" y="132.9">6</text>
<text x="388" y="135.4">7</text>
<text x="388" y="137.9">8</text>
<text x="177.5" y="139.2">7</text>
<text x="177.5" y="141.8">8</text>
<text x="180.6" y="140.2">T2OUT</text>
<text x="180.6" y="142.8">R2IN</text>
<text x="192.1" y="142.8">R2OUT</text>
<text x="194.9" y="140.2">T2IN</text>
<text x="201.7" y="141.8">9</text>
<text x="201.7" y="139.2">10</text>
<text x="267.2" y="139">OSCI</text>
<text x="293.5" y="139">CBUS2</text>
<text x="293.5" y="141.5">CBUS3</text>
<text x="303.5" y="143">12</text>
<text x="303.5" y="140.5">14</text>
<text x="390.2" y="141.5" transform="rotate(-90 390.2 141.5)">10</text>
<text x="262.4" y="145.6">28</text>
<text x="267.2" y="146.6">OSCO</text>
<text x="293.5" y="144">CBUS4</text>
<text x="297.9" y="149.1">NC</text>
<text x="303.5" y="148.1">8</text>
<text x="388.9" y="145.2" transform="rotate(-90 388.9 145.2)">10</text>
<text x="171.3" y="155.7">3</text>
<text x="262.4" y="150.6">26</text>
<text x="267.2" y="151.7">TEST</text>
<text x="279.4" y="153.1" transform="rotate(-90 279.4 153.1)">AGND</text>
<text x="284.5" y="153.1" transform="rotate(-90 284.5 153.1)">GND</text>
<text x="287.1" y="153.1" transform="rotate(-90 287.1 153.1)">GND</text>
<text x="289.6" y="153.1" transform="rotate(-90 289.6 153.1)">GND</text>
<text x="297.9" y="151.7">NC</text>
<text x="303.5" y="150.6">24</text>
<text x="169" y="159.5">2</text>
<text x="169" y="157">3</text>
<text x="171.3" y="160.8">1</text>
<text x="171.3" y="158.3">2</text>
<text x="278.4" y="158" transform="rotate(-90 278.4 158)">25</text>
<text x="283.5" y="156.7" transform="rotate(-90 283.5 156.7)">7</text>
<text x="286" y="158" transform="rotate(-90 286 158)">18</text>
<text x="288.6" y="158" transform="rotate(-90 288.6 158)">21</text>
<text x="169" y="162.1">1</text>
</g>
<g font-size="1.6" fill="#000080">
<text x="172.5" y="51.5">R1</text>
<text x="172.5" y="64.2">R2</text>
<text x="53.1" y="97.2">R5</text>
<text x="363" y="122.6">R7</text>
<text x="53.1" y="140.4">R4</text>
</g>
</svg>
